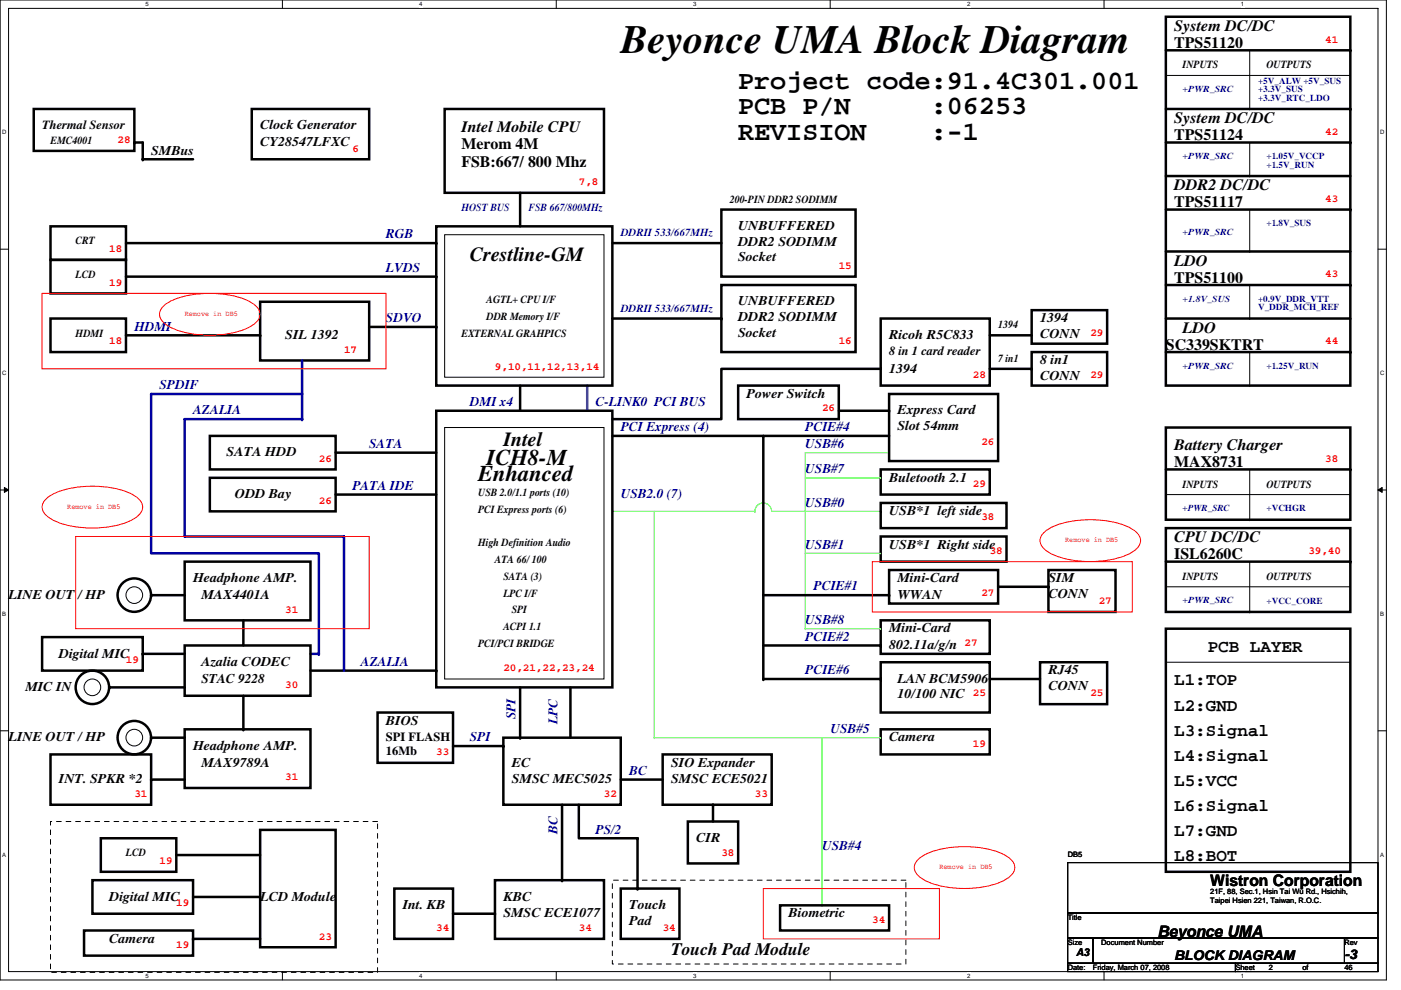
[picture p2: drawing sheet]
<svg xmlns="http://www.w3.org/2000/svg" width="297mm" height="210mm" viewBox="0 0 297 210" stroke-linecap="round" stroke-linejoin="round" font-family="sans-serif">
<path d="M0 0h293.9v207.9h-293.9zM1.8 1.8h290.4v204.3h-290.4z" fill="none" stroke="#000" stroke-width=".21"/>
<g fill="#fff">
<path d="M30.8 .2h.7v1.4h-.7z"/>
<path d="M30.8 206.3h.7v1.4h-.7z"/>
</g>
<path d="M59.9 0v1.8M59.9 206.1v1.8" fill="none" stroke="#000" stroke-width=".21"/>
<g fill="#fff">
<path d="M88.9 .2h.7v1.4h-.7z"/>
<path d="M88.9 206.3h.7v1.4h-.7z"/>
</g>
<path d="M117.9 0v1.8M117.9 206.1v1.8" fill="none" stroke="#000" stroke-width=".21"/>
<g fill="#fff">
<path d="M147 .2h.7v1.4h-.7z"/>
<path d="M147 206.3h.7v1.4h-.7z"/>
</g>
<path d="M176 0v1.8M176 206.1v1.8" fill="none" stroke="#000" stroke-width=".21"/>
<g fill="#fff">
<path d="M205 .2h.7v1.4h-.7z"/>
<path d="M205 206.3h.7v1.4h-.7z"/>
</g>
<path d="M234.1 0v1.8M234.1 206.1v1.8" fill="none" stroke="#000" stroke-width=".21"/>
<g fill="#fff">
<path d="M263.1 .2h.7v1.4h-.7z"/>
<path d="M263.1 206.3h.7v1.4h-.7z"/>
<path d="M.5 27.3h.9v1.4h-.9z"/>
<path d="M292.6 27.3h.9v1.4h-.9z"/>
<path d="M.5 78.4h.9v1.4h-.9z"/>
<path d="M292.6 78.4h.9v1.4h-.9z"/>
</g>
<path d="M0 52.9h1.8M292.2 52.9h1.7" fill="none" stroke="#000" stroke-width=".21"/>
<g fill="#fff">
<path d="M.5 129.5h.8v1.4h-.8z"/>
<path d="M292.6 129.5h.9v1.4h-.9z"/>
</g>
<path d="M0 103.9h1.8M292.2 103.9h1.7" fill="none" stroke="#000" stroke-width=".21"/>
<path d="M.9 103.4l.9 .5-.9 .5zM292.2 103.9l.8-.5v1z" fill="#000" stroke="#000" stroke-width=".21"/>
<g fill="#fff">
<path d="M.5 180.5h.8v1.4h-.8z"/>
<path d="M292.6 180.5h.9v1.4h-.9z"/>
</g>
<g fill="none" stroke="#000" stroke-width=".21">
<path d="M247.2 16h39.1M265 10.7v12.4M286.3 16h.1M265 23.1h.1M265 37.3h.1M265 30.2v7.1M94.3 49.8h33.8v30.2h-33.8zM265 53.3h.1M265 44.4v8.9M265 67.6h.1M265 60.5v7.1M265 74.7v7.1"/>
<path d="M94.3 90.7h33.8v53.3h-33.8zM265 81.8h.1M265 99.6v10.6M247.2 104.9h39.1M265 110.2h.1M265 119.1v10.7M286.3 104.9h.1M247.2 124.5h39.1M265 129.8h.1M286.3 124.5h.1M0 155h1.8M247.2 140.5h39.1"/>
<path d="M286.3 140.5h.1M292.2 155h1.7M226.4 199h5.3v5.3h-5.3zM226.4 183h65.8v10.6h-65.8zM226.4 193.6h65.8v5.4h-65.8zM231.7 199h53.3v5.3h-53.3zM285 199h7.2v5.3h-7.2zM226.4 204.3h35.5v1.8h-35.5zM261.9 204.3h30.3v1.8h-30.3z"/>
<circle cx="28.5" cy="126.2" r="1.77"/>
<circle cx="19.6" cy="145.8" r="1.77"/>
<circle cx="28.5" cy="156.5" r="1.77"/>
</g>
<g fill="none" stroke="#000" stroke-width=".53">
<path d="M247.2 3.6h39.1v78.2h-39.1zM247.2 10.7h39.1M286.3 10.7h.1M7.2 23.1h21.3v8.9h-21.3zM28.5 30.2h.1M28.5 30.2h1.8v3.6M30.3 33.8h.1M30.3 33.8h10.6M53.4 23.1h24.9v10.7h-24.9zM94.3 23.1h33.8v17.8h-33.8zM247.2 37.3h39.1M247.2 30.2h39.1"/>
<path d="M247.2 23.1h39.1M286.3 30.2h.1M286.3 23.1h.1M10.7 48h16v7.1h-16zM10.7 55.1h16v7.1h-16zM26.7 51.6h65.8M26.7 58.7h65.8M92.5 48h37.3v33.8h-37.3zM92.5 51.6h.1M92.5 58.7h.1M110.3 40.9v7.1M129.8 51.6h23.1"/>
<path d="M152.9 44.5h28.5v14.2h-28.5zM247.2 53.3h39.1M247.2 44.4h39.1M286.3 44.4h.1M10.7 67.6h16v7.1h-16zM26.7 71.1h28.5M55.2 71.1h.1M55.2 64h23.1v12.5h-23.1zM78.3 69.3h14.2M92.5 69.3h.1M129.8 67.6h23.1M152.9 60.5h28.5v14.2h-28.5z"/>
<path d="M152.9 67.6h.1M186.7 78.2h-33.8v10.7h-23.1M186.7 67.6h23.1v14.2h-23.1zM209.8 71.1h8.9M209.8 78.2h8.9M218.7 74.7h16v7.1h-16zM218.7 65.8h16v7.1h-16zM218.7 78.2h.1M247.2 67.6h39.1M247.2 60.5h39.1M247.2 74.7h39.1M286.3 60.5h.1"/>
<path d="M286.3 74.7h.1M44.5 92.5h26.7v7.1h-26.7zM71.2 96h21.3M92.5 87.1h37.3v58.7h-37.3zM110.3 81.8v5.3M129.8 92.5h58.7M156.5 81.8h21.3v7.1h-21.3zM161.8 92.5v51.5M177.8 87.1h10.7M186.7 99.6h23.1v5.3h-23.1zM188.5 83.6h23.1v14.2h-23.1zM188.5 87.1h.1"/>
<path d="M247.2 90.7h39.1v19.5h-39.1zM247.2 99.6h39.1M286.3 99.6h.1M39.2 119.1h26.6v12.5h-26.6zM44.5 101.3h26.7v7.2h-26.7zM71.2 104.9h21.3M186.7 106.7h26.7v5.3h-26.7zM186.7 113.8h26.7v5.3h-26.7zM247.2 112h39.1v17.8h-39.1zM247.2 119.1h39.1M286.3 119.1h.1M8.9 135.1h21.4v7.1h-21.4z"/>
<path d="M30.3 138.7h.1M30.3 138.7h8.9M32 126.2h.1M32 126.2h7.2M39.2 136.9h26.6v10.7h-26.6zM51.6 131.6v5.3M161.8 136.9h24.9M161.8 126.2h26.7M186.7 136.9h.1M186.7 131.6h23.1v7.1h-23.1zM188.5 120.9h23.1v7.1h-23.1zM188.5 126.2h.1"/>
<path d="M211.6 124.5h10.7M222.3 124.5h.1M222.3 120.9h14.2v8.9h-14.2zM247.2 133.3h39.1v51.6h-39.1zM23.2 145.8h16M32 156.5h.1M32 156.5h7.2M39.2 154.7h26.6v12.4h-26.6zM51.6 154.7h.1M51.6 147.6v7.1M65.8 142.2h26.7M80 151.1h16.1v10.7h-16.1z"/>
<path d="M92.5 142.2h.1M96.1 158.2h10.6M106.7 158.2h.1M106.7 156.5h24.9v14.2h-24.9zM110.3 156.5h.1M110.3 145.8v10.7M120.9 145.8v10.7M161.8 144h.1M161.8 144h24.9M186.7 144h.1M186.7 140.5h23.1v10.6h-23.1zM186.7 154.7h23.1v5.3h-23.1z"/>
<path d="M209.8 144h10.7M220.5 140.5h14.2v8.9h-14.2zM10.7 160h21.3v10.7h-21.3zM21.4 177.8h16v7.1h-16zM32 165.4h.1M32 165.4h7.2M55.2 176h16v24.9h-16zM119.2 170.7v16M122.7 170.7v7.1h12.5M131.6 165.4h8.9M135.2 177.8h.1M135.2 177.8v10.7"/>
<path d="M140.5 160h23.1v10.7h-23.1zM145.8 174.2h10.7v8.9h-10.7zM151.2 170.7h.1M151.2 170.7v3.5M17.8 197.4h23.1v5.3h-23.1zM19.6 186.7h21.3v7.1h-21.3zM37.4 181.4h17.8M40.9 190.2h14.3M40.9 199.1h.1M40.9 199.1h14.3M83.6 188.5h12.5v10.6h-12.5zM96.1 193.8h8.8"/>
<path d="M104.9 186.7h23.2v12.4h-23.2zM104.9 193.8h.1M119.2 186.7h.1M131.6 188.5h12.5v10.6h-12.5zM135.2 188.5h.1M165.4 192h23.1v5.4h-23.1z"/>
<circle cx="28.5" cy="126.2" r="3.5"/>
<circle cx="19.6" cy="145.8" r="3.5"/>
<circle cx="28.5" cy="156.5" r="3.5"/>
</g>
<g fill="none" stroke="#0f0" stroke-width=".21">
<path d="M170.7 96h17.8M129.8 108.5h30.3M138.7 108.5v48M160.1 108.4a1.77 1.77 0 0 1 1.7-1.7 1.77 1.77 0 0 1 1.8 1.7M160.1 108.5h.1M163.6 108.5h23.1M170.7 101.3h16M170.7 117.3h16M186.7 108.5h.1M186.7 101.3h.1M186.7 117.3h.1M170.7 133.3h16"/>
<path d="M186.7 133.3h.1M138.7 156.5h.1M138.7 156.5h48M174.3 156.5v35.5M186.7 156.5h.1M174.3 192h.1"/>
</g>
<path d="M64 76.5v12.4M64 83.6h-32v33.7h35.6v21.4M64 83.6h.1M64 88.9h-24.8v24.9h33.7v28.4M64 88.9h.1M65.8 138.7h1.8M67.6 138.7h.1" fill="none" stroke="#0000a0" stroke-width=".53"/>
<path d="M170.7 96v37.3M170.7 133.3h.1" fill="none" stroke="#80ff00" stroke-width=".21"/>
<path d="M124.5 81.8h.1M124.5 81.8v5.3" fill="none" stroke="#0080ff" stroke-width=".53"/>
<path d="M10.7 174.2h69.3v32h-69.3zM129.8 186.7h62.3v17.8h-62.3z" fill="none" stroke="#000" stroke-width=".21" stroke-dasharray="1 1 1 1 1 1 1 1"/>
<path d="M8.9 62.2h72.9v16h-72.9zM34.7 64.9a13.9 13.9 0 0 1 8.3-2.6 18.7 18.7 0 0 1 10.7 2.1 2.45 2.45 0 0 1 1.4 2.3 2.45 2.45 0 0 1-1.4 2.2 19.6 19.6 0 0 1-13.4 1.8 10 10 0 0 1-6.1-2.9 2.13 2.13 0 0 1 .5-2.9zM9.8 105.8a13.9 13.9 0 0 1 8.3-2.6 18.7 18.7 0 0 1 10.7 2.1 2.45 2.45 0 0 1 1.4 2.3 2.45 2.45 0 0 1-1.4 2.2 19.6 19.6 0 0 1-13.4 1.8 10 10 0 0 1-6.1-2.9 2.13 2.13 0 0 1 .5-2.9zM16 113.8h62.3v19.5h-62.3zM185 119.1h55.1v10.7h-55.1zM221.3 112.9a13.9 13.9 0 0 1 8.4-2.6 18.7 18.7 0 0 1 10.7 2.1 2.45 2.45 0 0 1 1.4 2.3 2.45 2.45 0 0 1-1.4 2.2 19.6 19.6 0 0 1-13.4 1.9 10 10 0 0 1-6.1-3 2.13 2.13 0 0 1 .4-2.9zM161.8 188.5h37.4v10.6h-37.4zM194.7 182.3a13.9 13.9 0 0 1 8.3-2.7 18.7 18.7 0 0 1 10.7 2.2 2.45 2.45 0 0 1 1.5 2.2 2.45 2.45 0 0 1-1.5 2.2 19.6 19.6 0 0 1-13.4 1.9 10 10 0 0 1-6.1-2.9 2.13 2.13 0 0 1 .5-2.9z" fill="none" stroke="#f00" stroke-width=".21"/>
<text font-size="8.5" x="131.6" y="11.2">Beyonce UMA Block Diagram</text>
<g font-size="5.7">
<text x="156.5" y="18.9">Project code:91.4C301.001</text>
<text x="156.5" y="29.6">REVISION</text>
<text x="156.5" y="24.3">PCB P/N</text>
<text x="197.3" y="29.6">:-1</text>
<text x="197.3" y="24.3">:06253</text>
</g>
<g font-size="4.8">
<text x="103.2" y="98.6">ICH8-M</text>
<text x="101.4" y="102.1">Enhanced</text>
</g>
<g font-size="4.3">
<text x="99.6" y="55.4">Crestline-GM</text>
<text x="106.7" y="94.5">Intel</text>
</g>
<g font-size="3.7">
<text x="256.1" y="138.3">PCB LAYER</text>
<text x="249" y="145.4">L1:TOP</text>
<text x="249" y="150.7">L2:GND</text>
<text x="249" y="161.4">L4:Signal</text>
<text x="249" y="156">L3:Signal</text>
<text x="249" y="166.7">L5:VCC</text>
<text x="249" y="172">L6:Signal</text>
<text x="249" y="177.4">L7:GND</text>
<text x="249" y="182.7">L8:BOT</text>
<text x="142.3" y="202.5">Touch Pad Module</text>
</g>
<g font-size="3.4">
<text x="249" y="6.6">System DC/DC</text>
<text x="249" y="10.2">TPS51120</text>
<text x="97.8" y="27.9">Intel Mobile CPU</text>
<text x="249" y="29.7">TPS51124</text>
<text x="249" y="26.2">System DC/DC</text>
<text x="97.8" y="31.5">Merom 4M</text>
<text x="97.8" y="35.5">FSB:667/ 800 Mhz</text>
<text x="249" y="40.4">DDR2 DC/DC</text>
<text x="249" y="44">TPS51117</text>
<text x="249" y="56.4">LDO</text>
<text x="249" y="60">TPS51100</text>
<text x="250.7" y="70.6">LDO</text>
<text x="247.2" y="74.2">SC339SKTRT</text>
<text x="249" y="95.5">Battery Charger</text>
<text x="249" y="99.1">MAX8731</text>
<text x="249" y="118.6">ISL6260C</text>
<text x="249" y="115.1">CPU DC/DC</text>
<text x="256.6" y="187.9">Wistron Corporation</text>
<text x="245.4" y="198.7">Beyonce UMA</text>
</g>
<g font-size="2.8">
<text x="55.2" y="27.5">Clock Generator</text>
<text x="32" y="32.8">SMBus</text>
<text x="55.2" y="31">CY28547LFXC</text>
<text x="156.5" y="48.8">UNBUFFERED</text>
<text x="156.5" y="52.1">DDR2 SODIMM</text>
<text x="156.5" y="55.4">Socket</text>
<text x="156.5" y="64.8">UNBUFFERED</text>
<text x="60.5" y="71.9">SIL 1392</text>
<text x="156.5" y="68.1">DDR2 SODIMM</text>
<text x="156.5" y="71.4">Socket</text>
<text x="188.5" y="71.9">Ricoh R5C833</text>
<text x="220.5" y="68.3">1394</text>
<text x="220.5" y="71.6">CONN</text>
<text x="220.5" y="77.2">8 in1</text>
<text x="188.5" y="79">1394</text>
<text x="220.5" y="80.5">CONN</text>
<text x="158.3" y="84.3">Power Switch</text>
<text x="190.3" y="87.9">Express Card</text>
<text x="190.3" y="91.2">Slot 54mm</text>
<text x="48" y="96.8">SATA HDD</text>
<text x="49.8" y="105.7">ODD Bay</text>
<text x="188.5" y="102.1">Buletooth 2.1</text>
<text x="188.5" y="109.2">USB*1 left side</text>
<text x="188.5" y="116.4">USB*1 Right side</text>
<text x="40.9" y="123.5">Headphone AMP.</text>
<text x="190.3" y="123.5">Mini-Card</text>
<text x="222.3" y="123.5">SIM</text>
<text x="1.8" y="127">LINE OUT / HP</text>
<text x="42.7" y="127">MAX4401A</text>
<text x="190.3" y="127">WWAN</text>
<text x="222.3" y="126.8">CONN</text>
<text x="188.5" y="134.1">Mini-Card</text>
<text x="188.5" y="137.7">802.11a/g/n</text>
<text x="12.5" y="139.5">Digital MIC</text>
<text x="42.7" y="141.2">Azalia CODEC</text>
<text x="222.3" y="143">RJ45</text>
<text x="5.4" y="146.6">MIC IN</text>
<text x="42.7" y="144.8">STAC 9228</text>
<text x="190.3" y="144.8">LAN BCM5906</text>
<text x="190.3" y="148.1">10/100 NIC</text>
<text x="222.3" y="146.3">CONN</text>
<text x="81.8" y="153.7">BIOS</text>
<text x="1.8" y="157.2">LINE OUT / HP</text>
<text x="40.9" y="159">Headphone AMP.</text>
<text x="188.5" y="157.2">Camera</text>
<text x="12.5" y="166.1">INT. SPKR *2</text>
<text x="42.7" y="162.6">MAX9789A</text>
<text x="108.5" y="166.1">SMSC MEC5025</text>
<text x="108.5" y="162.6">EC</text>
<text x="142.3" y="166.1">SMSC ECE5021</text>
<text x="142.3" y="162.6">SIO Expander</text>
<text x="147.6" y="178.6">CIR</text>
<text x="23.2" y="191">Digital MIC</text>
<text x="55.2" y="191">LCD Module</text>
<text x="106.7" y="191">KBC</text>
<text x="85.4" y="192.8">Int. KB</text>
<text x="106.7" y="194.6">SMSC ECE1077</text>
<text x="133.4" y="192.8">Touch</text>
<text x="133.4" y="196.1">Pad</text>
<text x="167.2" y="194.6">Biometric</text>
<text x="23.2" y="199.9">Camera</text>
<text x="249" y="203.5">BLOCK DIAGRAM</text>
<text x="285" y="203.3">-3</text>
</g>
<g font-size="2.8" fill="#00f">
<text x="81.8" y="50.6">RGB</text>
<text x="81.8" y="57.7">LVDS</text>
<text x="28.5" y="70.1">HDMI</text>
<text x="81.8" y="68.3">SDVO</text>
<text x="33.8" y="82.6">SPDIF</text>
<text x="40.9" y="87.9">AZALIA</text>
<text x="99.6" y="86.1">DMI x4</text>
<text x="126.3" y="86.1">C-LINK0 PCI BUS</text>
<text x="78.3" y="95">SATA</text>
<text x="131.6" y="91.5">PCI Express (4)</text>
<text x="170.7" y="91.5">PCIE#4</text>
<text x="170.7" y="95">USB#6</text>
<text x="170.7" y="100.4">USB#7</text>
<text x="74.7" y="103.9">PATA IDE</text>
<text x="131.6" y="105.7">USB2.0 (7)</text>
<text x="170.7" y="107.5">USB#0</text>
<text x="170.7" y="116.4">USB#1</text>
<text x="172.5" y="125.2">PCIE#1</text>
<text x="170.7" y="135.9">PCIE#2</text>
<text x="170.7" y="132.4">USB#8</text>
<text x="76.5" y="141.2">AZALIA</text>
<text x="170.7" y="143">PCIE#6</text>
<text x="109.3" y="152.5" transform="rotate(-90 109.3 152.5)">SPI</text>
<text x="118.2" y="153.6" transform="rotate(-90 118.2 153.6)">LPC</text>
<text x="176.1" y="155.5">USB#5</text>
<text x="99.6" y="157.2">SPI</text>
<text x="133.4" y="164.4">BC</text>
<text x="118.2" y="176.9" transform="rotate(-90 118.2 176.9)">BC</text>
<text x="126.3" y="176.8">PS/2</text>
<text x="174.3" y="180.4">USB#4</text>
</g>
<g font-size="2.6">
<text x="8.9" y="27.3">Thermal Sensor</text>
<text x="188.5" y="75.3">8 in 1 card reader</text>
<text x="81.8" y="157.1">SPI FLASH</text>
<text x="81.8" y="160.2">16Mb</text>
</g>
<g font-size="2.3" fill="#f00">
<text x="281" y="9">41</text>
<text x="281" y="28.6">42</text>
<text x="24.9" y="30.4">28</text>
<text x="74.7" y="32.2">6</text>
<text x="122.7" y="39.3">7,8</text>
<text x="281" y="42.8">43</text>
<text x="23.2" y="53.5">18</text>
<text x="177.8" y="57">15</text>
<text x="281" y="58.8">43</text>
<text x="23.2" y="60.6">19</text>
<text x="231.2" y="71.3">29</text>
<text x="23.2" y="73">18</text>
<text x="72.9" y="74.8">17</text>
<text x="177.8" y="73">16</text>
<text x="281" y="73">44</text>
<text x="104.9" y="78.4">9,10,11,12,13,14</text>
<text x="206.3" y="80.2">28</text>
<text x="231.2" y="80.2">29</text>
<text x="174.3" y="87.3">26</text>
<text x="208.1" y="94.4">26</text>
<text x="67.6" y="97.9">26</text>
<text x="281" y="97.9">38</text>
<text x="67.6" y="106.8">26</text>
<text x="206.3" y="103.3">29</text>
<text x="208.1" y="110.4">38</text>
<text x="209.8" y="117.5">38</text>
<text x="277.4" y="117.5">39,40</text>
<text x="60.5" y="129.9">31</text>
<text x="208.1" y="126.4">27</text>
<text x="233" y="128.2">27</text>
<text x="204.5" y="137.1">27</text>
<text x="26.7" y="140.6">19</text>
<text x="106.7" y="142.4">20,21,22,23,24</text>
<text x="60.5" y="145.9">30</text>
<text x="206.3" y="147.7">25</text>
<text x="231.2" y="147.7">25</text>
<text x="92.5" y="160.2">33</text>
<text x="206.3" y="158.4">19</text>
<text x="60.5" y="165.5">31</text>
<text x="28.5" y="169.1">31</text>
<text x="128.1" y="169.1">32</text>
<text x="160.1" y="169.1">33</text>
<text x="33.8" y="183.3">19</text>
<text x="152.9" y="181.5">38</text>
<text x="37.4" y="192.2">19</text>
<text x="92.5" y="197.5">34</text>
<text x="122.7" y="197.5">34</text>
<text x="140.5" y="197.5">34</text>
<text x="185" y="195.7">34</text>
<text x="37.4" y="201.1">19</text>
<text x="67.6" y="199.3">23</text>
</g>
<g font-size="2.3">
<text x="250.7" y="14.5">INPUTS</text>
<text x="268.5" y="14.5">OUTPUTS</text>
<text x="10.7" y="30.5">EMC4001</text>
<text x="154.7" y="43">200-PIN DDR2 SODIMM</text>
<text x="16" y="51.9">CRT</text>
<text x="16" y="59">LCD</text>
<text x="103.2" y="64.3">AGTL+ CPU I/F</text>
<text x="16" y="71.4">HDMI</text>
<text x="97.8" y="71.4">EXTERNAL GRAHPICS</text>
<text x="103.2" y="67.9">DDR Memory I/F</text>
<text x="211.6" y="69.6">1394</text>
<text x="211.6" y="76.8">7 in1</text>
<text x="101.4" y="105.2">USB 2.0/1.1 ports (10)</text>
<text x="250.7" y="103.4">INPUTS</text>
<text x="268.5" y="103.4">OUTPUTS</text>
<text x="101.4" y="108.8">PCI Express ports (6)</text>
<text x="101.4" y="115.9">High Definition Audio</text>
<text x="104.9" y="119.4">ATA 66/ 100</text>
<text x="106.7" y="123">SATA (3)</text>
<text x="250.7" y="123">INPUTS</text>
<text x="268.5" y="123">OUTPUTS</text>
<text x="106.7" y="126.5">LPC I/F</text>
<text x="108.5" y="130.1">SPI</text>
<text x="101.4" y="137.2">PCI/PCI BRIDGE</text>
<text x="106.7" y="133.6">ACPI 1.1</text>
<text x="26.7" y="181.7">LCD</text>
<text x="228.2" y="202.9">A3</text>
</g>
<g font-size="2.3" fill="#00f">
<text x="97.8" y="44.7">HOST BUS</text>
<text x="112.1" y="44.7">FSB 667/800MHz</text>
<text x="131.6" y="50.1">DDRII 533/667MHz</text>
<text x="131.6" y="66.1">DDRII 533/667MHz</text>
</g>
<g font-size="1.9" fill="#00f">
<text x="266.7" y="17.8">+5V_ALW +5V_SUS</text>
<text x="250.7" y="19.5">+PWR_SRC</text>
<text x="266.7" y="21.3">+3.3V_RTC_LDO</text>
<text x="266.7" y="19.6">+3.3V_SUS</text>
<text x="250.7" y="33.8">+PWR_SRC</text>
<text x="268.5" y="35.6">+1.5V_RUN</text>
<text x="268.5" y="33.8">+1.05V_VCCP</text>
<text x="250.7" y="49.8">+PWR_SRC</text>
<text x="268.5" y="48">+1.8V_SUS</text>
<text x="250.7" y="64">+1.8V_SUS</text>
<text x="266.7" y="65.8">V_DDR_MCH_REF</text>
<text x="266.7" y="64">+0.9V_DDR_VTT</text>
<text x="250.7" y="78.2">+PWR_SRC</text>
<text x="268.5" y="78.2">+1.25V_RUN</text>
<text x="250.7" y="108.4">+PWR_SRC</text>
<text x="268.5" y="108.5">+VCHGR</text>
<text x="250.7" y="128">+PWR_SRC</text>
<text x="268.5" y="128">+VCC_CORE</text>
</g>
<g font-size="1.6" fill="#f00">
<text x="39.2" y="67">Remove in DB5</text>
<text x="14.3" y="107.9">Remove in DB5</text>
<text x="225.8" y="115">Remove in DB5</text>
<text x="199.2" y="184.4">Remove in DB5</text>
</g>
<g font-size="1.6">
<text x="226.4" y="181.7">DB5</text>
<text x="256.6" y="189.7">21F, 88, Sec.1, Hsin Tai Wu Rd., Hsichih,</text>
<text x="256.6" y="191.5">Taipei Hsien 221, Taiwan, R.O.C.</text>
<text x="226.4" y="195.1">Title</text>
<text x="226.4" y="200.4">Size</text>
<text x="233.5" y="200.4">Document Number</text>
<text x="285" y="200.4">Rev</text>
<text x="226.4" y="205.7">Date:</text>
<text x="231.7" y="205.7">Friday, March 07, 2008</text>
<text x="261.9" y="205.7">Sheet</text>
<text x="269" y="205.7">2</text>
<text x="276.2" y="205.7">of</text>
<text x="285" y="205.7">46</text>
</g>
<g font-size="1.3">
<text x="30.8" y="1.3">5</text>
<text x="88.9" y="1.3">4</text>
<text x="147" y="1.3">3</text>
<text x="205" y="1.3">2</text>
<text x="263.1" y="1.3">1</text>
<text x=".5" y="28.4">D</text>
<text x="292.6" y="28.4">D</text>
<text x=".5" y="79.5">C</text>
<text x="292.6" y="79.5">C</text>
<text x=".5" y="130.6">B</text>
<text x="292.6" y="130.6">B</text>
<text x=".5" y="181.7">A</text>
<text x="292.6" y="181.7">A</text>
<text x="30.8" y="207.4">5</text>
<text x="88.9" y="207.4">4</text>
<text x="147" y="207.4">3</text>
<text x="205" y="207.4">2</text>
<text x="263.1" y="207.4">1</text>
</g>
</svg>
